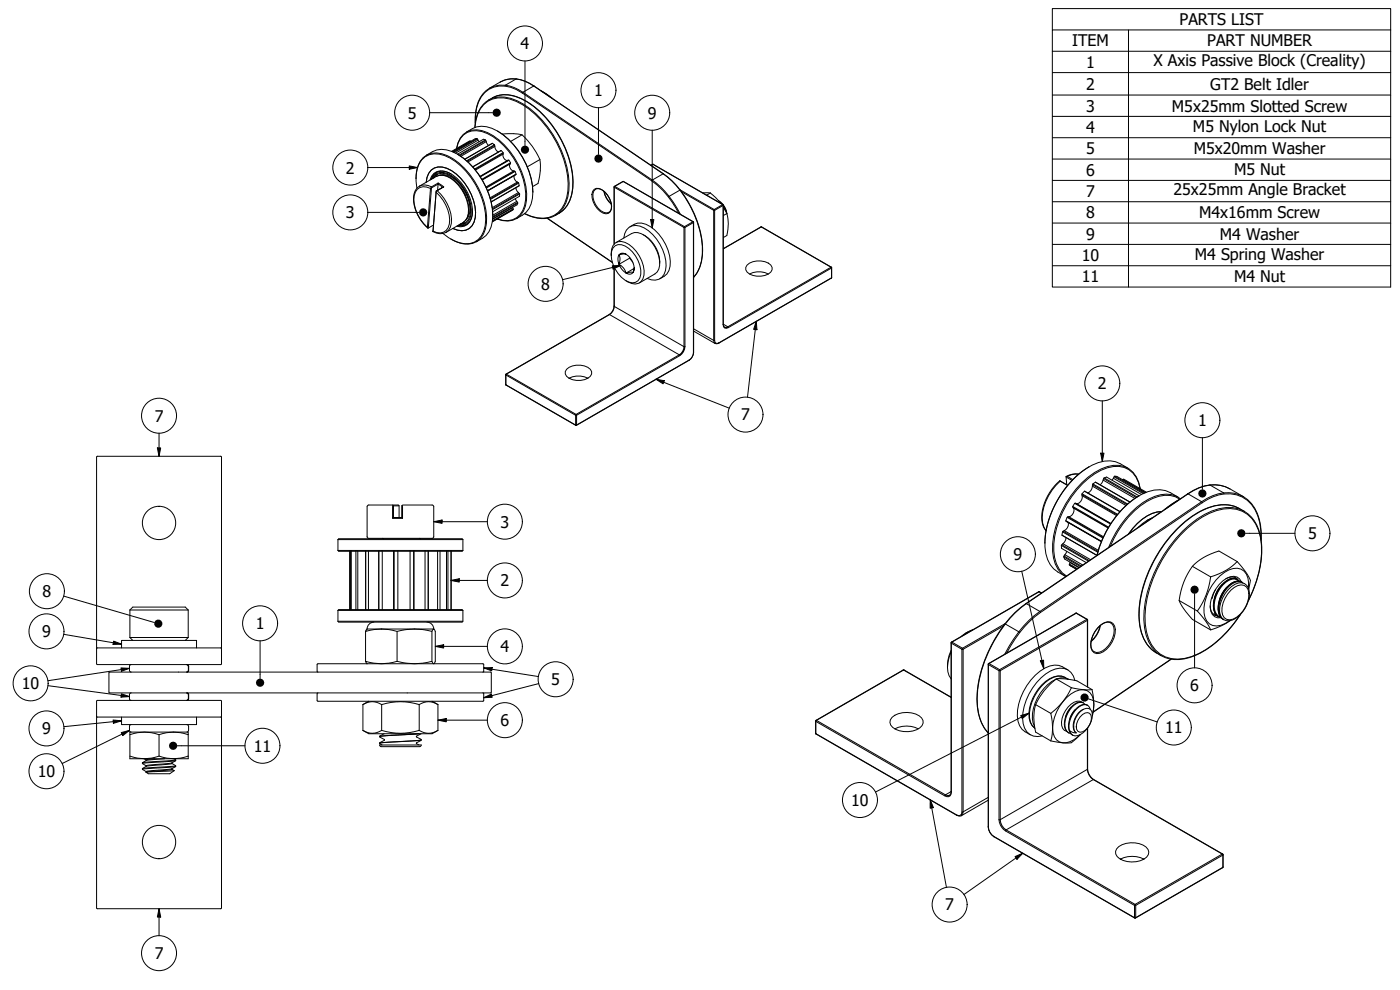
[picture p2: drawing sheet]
<svg xmlns="http://www.w3.org/2000/svg" width="420mm" height="297mm" viewBox="0 0 420 297" stroke-linecap="round" stroke-linejoin="round" font-family="sans-serif">
<!-- layer: Visible (ISO) -->
<g fill="none" stroke="#000" stroke-width=".3">
<path d="M140 39.6a7.6 7.6 0 0 1 9.3-.3 23.4 23.4 0 0 1 10.6 18.4 7.6 7.6 0 0 1-4.9 7.9M142.5 38.2a9.4 9.4 0 0 1 14-8.6 30.3 30.3 0 0 1 15.4 26.7 9.4 9.4 0 0 1-14.5 7.8M142.6 36.9a11.3 11.3 0 0 1 7.5-12.3 9.5 9.5 0 0 1 10.2 1.2l38.8 26.3a30.4 30.4 0 0 1 11.7 24.7 10.9 10.9 0 0 1-2.6 6.4M149.3 39.3a23.1 23.1 0 0 1 10.6 18.4M162.3 27.1l3.6 2.5M124.8 53.6a7.7 7.7 0 0 1 3.4-7.1 7.7 7.7 0 0 1 7.8 1.2 23.1 23.1 0 0 1 10 19.3 6 6 0 0 1-7.2 6.1l-1.6-.5-1.9-.9M125.1 56.5a10.8 10.8 0 0 1 1.5-8.5 5.7 5.7 0 0 1 6.8-1.3 21.9 21.9 0 0 1 11.9 15.1 10.3 10.3 0 0 1-1.8 10.1 6.2 6.2 0 0 1-7.2 .4l-3.3-2.2M127.9 54.7a4.3 4.3 0 0 1 6.2-4.2 15.7 15.7 0 0 1 8.5 14.8 4.3 4.3 0 0 1-6.7 3.2M127.9 46.6a7.6 7.6 0 0 1 9.4-.3 23.5 23.5 0 0 1 10.6 18.3 7.6 7.6 0 0 1-5 8M129 54a3.6 3.6 0 0 1 5.6-2.2 13.9 13.9 0 0 1 7.2 12.4 3.6 3.6 0 0 1-4.8 3.7M129.4 56.3l-.2 .2-.9 11.7 .1 .3 1.7-1M129.5 56.4l-1 12"/>
<path d="M130 53.5a3.4 3.4 0 0 1 5-.9 12.5 12.5 0 0 1 6 12.1 3.1 3.1 0 0 1-3 2.6M130.9 57.3l2.3-1.2-2.3 1.3-.9 12zM131 51.8a3.7 3.7 0 0 0-1.6 2 3.4 3.4 0 0 1 4.7-2.2l1.3 .6M131.1 52.4l-1 1M131.2 52.3l-1 1M131.5 55.2h.1M131.5 55.2l1.4 1M131.5 55.2l-.2 1.9M131.5 54.9l1.7 1.2M131.5 54.9v.3l-2.1 1.1M131.5 54.9l-2.1 1.4M132.1 52.5a7 7 0 0 1 6.9 4 9.3 9.3 0 0 1 1.5 8.6l-.6 .8"/>
<path d="M137 44.5a5.7 5.7 0 0 1 7.6-5 20.4 20.4 0 0 1 11.7 12.1 14.8 14.8 0 0 1 .6 11.6 5.7 5.7 0 0 1-7.6 2.5 5.8 5.8 0 0 0 8.4-3.9 20.6 20.6 0 0 0-4.8-16.5 14.8 14.8 0 0 0-9.9-6.4 5.8 5.8 0 0 0-6 5.7M138.4 56.3l1.3 2.3M141.2 42.4l-.2-.1-5.5 3.1M141.2 42.4h.1M143.2 41.6l-7.1 4M143.8 42.5l-.6-.9h-.6l-6.8 3.9M145.7 42l-7.9 4.5M146.6 43.6l-.5-.7a1.11 1.11 0 0 0-1-1.1l-7.8 4.5a23.1 23.1 0 0 1 10.6 18.3M147.8 43l-8.3 4.8 8.3-4.8 .6 .4-8.4 4.8M148.4 43.4l.1 .2a1.97 1.97 0 0 0 1.1 2M150.4 45.2l-8.5 4.9M150.8 40.2l3.3-.1a4.4 4.4 0 0 1 4.3 2.1 22.6 22.6 0 0 1 3.6 5.7l.2 3.3-.7 3.9-1.7 .9"/>
<path d="M150.8 40.2h-.1M151 45.8l-8.6 4.9M152.4 48.1a1.7 1.7 0 0 1-1.4-2.3l-.7-.6-8.4 4.9M152.4 48.1h.4l.4 .7a1.66 1.66 0 0 0 1.4 2.6M152.4 48.1l-8.3 4.8M152.8 48.1l-8.6 5M153.2 48.8l-8.6 5M154.4 52.7a2.03 2.03 0 0 0 1.3 2.2l.1 .9M154.6 51.4l.2 1-8.4 4.9M154.6 51.4l-8.6 5M154.7 59.6l.1 .4a.97 .97 0 0 1 .4 1.5l-7.3 4.2M154.8 56.3a2.65 2.65 0 0 0 1.2 1.9l-.1 .7-8 4.6"/>
<path d="M154.9 52.3l-8.6 4.9M155.7 54.9l-8.5 4.9M155.8 55.7l-8.4 4.9M156 58.2l-8.2 4.7M156.7 40.5l-3.4 1.9M162 47.9l-3.7 2.1M178.7 56.8a3.5 3.5 0 0 1 4 2.3 3.5 3.5 0 0 1 0 4.6M181.3 57.5a6.7 6.7 0 0 0 2.1 3.6M195.3 49.6l.7-.3 21 12.2 .1 35.8 .3 .9M210.9 57.9h2.3M213.2 57.9l2.9 2.8M213.2 57.9l-1.1 .7"/>
<path d="M128.4 68.4a11.6 11.6 0 0 1-4.1-10.3 3.6 3.6 0 0 1 1.6-2.2l5.1-3a5.5 5.5 0 0 1 6.3 2.1 10.6 10.6 0 0 1 3 10.3l-.6 .8-.7 .7-5.1 2.9a4 4 0 0 1-3.9-.2M129.9 69.5h.1M130 69.4l-.1 .1M139.5 66.9l-1.4 .4M139.6 66.9l-1.4 .3M141.8 63.3a4 4 0 0 1-3.2 4.5l-1.2-.1a3.8 3.8 0 0 0 2.6-.4M153.8 62.2l.3 .7-.5 .3-5.9 3.4M154.1 62.9l-6.3 3.6M155.4 60.9l-7.5 4.4M164.2 65.5l19.6 13.3M183.4 76.5a3.1 3.1 0 0 1 .9-3.2 3.1 3.1 0 0 1 3.3-.6 10.4 10.4 0 0 1 5.7 9.8 2.92 2.92 0 0 1-1.8 2.6 2.92 2.92 0 0 1-3.1-.6l-.5-.2M184.3 73.2v-17.1l2.6-1.7 21.2 12.2 .1 39.1a3 3 0 0 1-1.4 2.4l-33.9 19.5-21.1-12.1 .1-3.2 30.9-17.9a3.2 3.2 0 0 0 1.5-2.6v-11.7"/>
<path d="M184.6 73.7a3.6 3.6 0 0 1 4.1 .8 9 9 0 0 1 3.3 8.9 2.4 2.4 0 0 1-3.3 1.2 9.2 9.2 0 0 1-5.1-9.3l.4-.9zM184.9 72.8l4.6-2.7a3.8 3.8 0 0 1 4.1 .7 10.1 10.1 0 0 1 4.1 9.9l-.5 .9-.7 .6-4.6 2.7M185.8 76.5a1.5 1.5 0 0 1 2.1-.2l-.7-.1-1.4 .3a3.2 3.2 0 0 1 0 2.8 4 4 0 0 1 2.1 2.6l1.4-.2 .7 .1a1.73 1.73 0 0 1-2.7-.3 4.6 4.6 0 0 1-1.5-5zM187.2 71.4a3.7 3.7 0 0 1 2.1-3.5 3.7 3.7 0 0 1 4 .5 13.5 13.5 0 0 1 6.4 12.7 3.6 3.6 0 0 1-5.5 2.4M187.9 76.3a4.7 4.7 0 0 1 2.1 5.5l.3-1.5M188.9 77.2v.3l1 1.1M188.9 77.5l-3.1 1.8M189 68.1a4.7 4.7 0 0 1 6.1-.1 13.7 13.7 0 0 1 6 11.9 4.4 4.4 0 0 1-3.1 3.7M193 70.4a9.7 9.7 0 0 1 5 8.6M215.6 60.2a5.1 5.1 0 0 1 2.5 3.7M216.1 60.7l.4 .4M216.1 60.7l.2 .3"/>
<path d="M217.1 74.6l11.5-6.5 20.9 12.1 .1 3.2-33.9 19.6-1.1 .1-6.4-3.8M217.1 61.7l.9 1.9M217.1 62l.6 1.2M217.1 61.8l1.1 2.4M217.1 62.1l1 2M218.1 64.1a12.5 12.5 0 0 1 0 6.6l-1 .6M218.1 64.1l-1 .6M224.2 79.5a5.6 5.6 0 0 1 7.1 0 1.66 1.66 0 0 1-.7 2.7 5.8 5.8 0 0 1-6.4-.6l-.4-.7v-.7zM190.3 80.5l-2.4 1.4M224.9 82.2a6.2 6.2 0 0 1 5.7 0M170.8 113.5a5.8 5.8 0 0 0 6.4-.6 1.66 1.66 0 0 0-.8-2.7 5.8 5.8 0 0 0-6.4 .6 1.66 1.66 0 0 0 .8 2.7 6.2 6.2 0 0 1 5.6 0M29.1 137h37.3v62.3h-37.3z"/>
<path d="M110.2 151.8l.5-.3h7.2l-.1 4h3l-.1-3.8 .2-.2 9 .1 .3 .4-.1 9.3-.4 .2h-19.3l-.2-.5zM117.9 151.5h1.6l.3 .3v3.5M118 151.7l.1 3.6-.3 .2M118.1 151.8h1.7M120.6 155.3h-2.5M120.7 151.7l-.1 3.6 .2 .2M318 144.3l2.4 1.3M318.9 159.6l10.5 6.1M319.8 156.2l10.8 6.2M320 143.1l.1 2.3M320.3 155.2l-.4 1.2 10.6 6.1M320.4 145.6l-2.4-1.3a14.7 14.7 0 0 0-5.2 12.7l1.1 2.2"/>
<path d="M320.5 156.7a2.42 2.42 0 0 1-1.6 2.9l-.1 1 10.4 6M321.9 152l10.8 6.2M322 143.9l-1.7-1-.3 .1 1.7 1.1M322.5 151l10.8 6.2M323.7 142.3a5.7 5.7 0 0 0-3.7 .7M324.7 148.2l10.7 6.1M325.4 147.4l10.7 6.1M325.6 147.4l-.9 .8a2.16 2.16 0 0 1-1.7 2.9M326.8 140.1a28.8 28.8 0 0 0-13.2 22.9M328 145.2l-.1 .2a2.48 2.48 0 0 1-1.5 2.5M328.8 144.7h.1M328.8 144.7l10.3 5.9"/>
<path d="M330.2 145.5l.7-.9a1.38 1.38 0 0 1 1.2-1.5l9.7 5.7M331.3 143.4l10 5.7M333.4 157.1l-10.4-6.1h-.5l-.6 1a2.1 2.1 0 0 1-1.6 3.2l10.7 6.2M333.8 144.1l.7-1.2 .7 .1 8.5 4.8M334.5 142.9l8.9 5.1M336.9 144l.3-.3 6.8 4M338.5 140.5a9.2 9.2 0 0 0-10.7-.9 28.7 28.7 0 0 0-14.2 24.5 9.2 9.2 0 0 0 6.2 8.8M339.1 150.6l-10.3-5.9-.8 .5 10.4 6M341.9 148.7a29 29 0 0 0-12.7 18M342.2 146.6a7.2 7.2 0 0 0-9.9-6.2 25.6 25.6 0 0 0-14.4 15.6 19 19 0 0 0-.9 13.1l.8 1.6 1 1.2 1.3 .9M342.2 146.6a7.3 7.3 0 0 0-9.9-6.6 25.1 25.1 0 0 0-13.7 13.4 23 23 0 0 0-2.4 14 8 8 0 0 0 3.6 5.6M345.6 155.5l-1.4 .6"/>
<path d="M345.8 155.4l-1.5 .7-2.8 2.2M348.6 153.5a12.2 12.2 0 0 0-8.6 5l-1.3 1.7M353.5 149.1a9.3 9.3 0 0 0-10.9-.8 28.9 28.9 0 0 0-13.4 18.3M354 149.8l-4.6 3.1M354.1 149.8a9 9 0 0 0-10 .7 28.1 28.1 0 0 0-10.9 13.4M354.3 149.6a8.6 8.6 0 0 0-9.5 .1 28.4 28.4 0 0 0-12.1 14.6M101.4 161.9l.3-.2h37l.2 .2M101.4 161.9h37.5M101.4 165.2l.3 .2h37l.2-.2M101.4 165.2h37.5M101.4 161.9v3.3M104.9 165.4v17.5"/>
<path d="M105.2 165.4v17.5M105.4 165.4v17.5M106.8 165.4v17.5M107.4 165.4v17.5M109.7 165.4v17.5M110.6 165.4v17.5M113.6 165.4v17.5M114.7 165.4v17.5M114.8 161.5l.2 .2M118.1 165.4v17.5M118.3 165.4v17.5M119.4 165.4v17.5"/>
<path d="M123.1 165.4v17.5M124.1 165.4v17.5M124.2 165.4v17.5M125.9 161.5l.2 .2M127.6 165.4v17.5M128.5 165.4v17.5M131.3 165.4v17.5M132.1 165.4v17.5M134 165.4v17.5M134.4 165.4v17.5M135.3 165.4v17.5M135.4 165.4v17.5"/>
<path d="M138.9 161.9v3.3M312.6 177.9l-.9-.4-26.2 15.2-.1 44.9-.4 1M318.5 163.7l8.2 4.7M318.7 160.6l10.5 6M319.2 167.1l5.1 2.9M319.9 161.3a3.3 3.3 0 0 1-1.4 2.4l.1 .8 7.4 4.3M320.1 165.4l-.2 .6a1.23 1.23 0 0 0-.4 1.7l4.4 2.6M320.9 169.5l2.2 1.3M321.2 168.7l-.3 .8 2.2 1.3M357.8 169.9a22.1 22.1 0 0 0-3.9 10.3 19.8 19.8 0 0 0 3.9 5.6l5.5 3.2M357.8 169.9l5.5 3.2M364.8 176.9l-1 2.6"/>
<path d="M367.9 173.7a2.75 2.75 0 0 1 3.9 .6l-.5-.4M368.6 176.9a4.6 4.6 0 0 1 4.9-1.8 4.4 4.4 0 0 1 1.1 5.2 8.2 8.2 0 0 1-5.7 6 2.59 2.59 0 0 1-2.9-2.9 9.4 9.4 0 0 1 2.6-6.5zM370.8 173.3l.5 .5M371.1 173.7a4.2 4.2 0 0 0-4.6 1.9 8.5 8.5 0 0 0-2 8.1l1 1.2M371.2 173.8a3.3 3.3 0 0 0-3.8 1 8.9 8.9 0 0 0-2.8 9.1l1.1 1.1M371.3 168.5a17.5 17.5 0 0 1-8 4.6 22.1 22.1 0 0 1-3.9 10.2 19.8 19.8 0 0 1 3.9 5.7 20.5 20.5 0 0 0 5.9-2.8M371.3 168.5a19.3 19.3 0 0 1 4 5.7l-.5 2.6M371.3 168.5l-5.5-3.2a17.5 17.5 0 0 0-8 4.6M371.3 173.9a3.8 3.8 0 0 0-4.6 1.7 8.4 8.4 0 0 0-2 8.4l.5 .7 1.2 .6a2.68 2.68 0 0 1-3.2-3 10.1 10.1 0 0 1 6.1-9.3 2.55 2.55 0 0 1 3.2 1.5 4.2 4.2 0 0 0-4.5 1.9 8.5 8.5 0 0 0-2.1 8.1l1 1.2M372.6 174.6a3.3 3.3 0 0 0-3.7 1 8.9 8.9 0 0 0-2.9 9.1l1.1 1.1M373 174.9a2.97 2.97 0 0 0-4 .7 8.9 8.9 0 0 0-2.9 9.2l1.1 1.1M374.7 176.5a5.3 5.3 0 0 0-2.3-5.7 5.3 5.3 0 0 0-4.9 .9 14.6 14.6 0 0 0-6.2 12.2 3.9 3.9 0 0 0 2.2 3.6 3.9 3.9 0 0 0 4.2-.4l1.3-.8"/>
<path d="M378.5 162.1a15 15 0 0 0-4-12.2 19.7 19.7 0 0 0-9.8-4.4 13.3 13.3 0 0 0-8.3 2.7l-48.5 32.9a38.7 38.7 0 0 0-14.7 28.8 14.6 14.6 0 0 0 3.4 10M29 194.7l.2-.3h37l.3 .3M36.5 194.4v-2.2h22.5v2.2M39 191.3h17.5M39 183l.9-.8h15.7l.9 .8M39 183h17.5M39 191.3l.9 .9M39 183v8.3M39.4 199.4l-.5 .5v1.5l.5 .3M56 199.4l.5 .5v1.3l-.5 .5M56.1 199.4l.5 .5zM56.5 183v8.3"/>
<path d="M56.5 191.3l-.9 .9M56.6 199.9v1.3M101.4 183.2v3.2M101.4 183.2l.3-.3h37l.2 .3M101.4 183.2h37.5M101.4 186.4h37.5M109.7 189.4v9M110.1 199.1l.1 .1M110.2 188.7l-.5 .7 2.5-.5 2.2-.2M110.2 188.7h4.2M112.2 186.6a2.08 2.08 0 0 0-2 2.1M114.4 188.7l2.3 .2 2.5 .5a19.4 19.4 0 0 1 10.4 0l.5-.7"/>
<path d="M114.4 188.7h15.7M119.2 189.4v9M128.1 186.6a2.08 2.08 0 0 1 2.1 2.1M129.6 189.4v9M130.1 188.7l.5 .7v9l-.5 .8-.5-.8a19.2 19.2 0 0 1-10.4 0 15.8 15.8 0 0 1-9.5 0l.4 .7M130.1 188.7h.1M130.2 188.7h.1M130.2 199.1v.1M138.9 183.2v3.2l-.2 .3h-37l-.3-.3M285.4 195.1a10.7 10.7 0 0 0-1 5.2M285.4 195.6a7.9 7.9 0 0 0 0 8.1M290.5 189.6l-2 1.4"/>
<path d="M292.1 188.9l-1 .4-2.1 1.4M326.4 186v20.1M326.4 186l-3.5-2-26.3 15.2v48.9a3.8 3.8 0 0 0 1.7 3l42.4 24.4 26.3-15.2-.1-4.1-38.7-22.3a4.1 4.1 0 0 1-1.8-3.2v-12.3M330.1 187.7a8.4 8.4 0 0 1-2.6 4.7M333.3 186.9a3.3 3.3 0 0 0-3.7 1.4 6.8 6.8 0 0 0-2 6.4l.7 .9M351.5 197.8l-23.4 15.9M353.9 180.2l5.5 3.1M363.2 181.8a2.84 2.84 0 0 0 2.2 3.1M364.4 184.5l.9 .2M365.7 185h.1M374.6 180.3a30.8 30.8 0 0 0 3.6-19.7 11.6 11.6 0 0 0-17.1-7.7 37.7 37.7 0 0 0-18 22.9 23.2 23.2 0 0 0 0 15.6 11.4 11.4 0 0 0 15.5 5.3 32 32 0 0 0 13.7-12.4M29 214.9l.2 .3h37l.3-.3"/>
<path d="M29.1 210.2h37.3v62.4h-37.3zM32.8 201.7h114.4l.2 .2v5.8l-.2 .2h-114.3l-.2-.2zM36.5 215.2v2.2h22.5v-2.2M39 219.7h17.5v8h-17.5zM39.4 217.4l-.5 .5v1.5l.5 .3M39.4 207.9l-.5 .5v1.5l.5 .2M56 207.9l.5 .5v1.3l-.5 .4M56.1 201.7l.5-.5zM56.1 217.4l.5 .5v1.3l-.5 .5M56.1 210.1l.5-.5zM56.1 207.9l.5 .5zM56.6 208.4v1.3"/>
<path d="M95.4 201.7l-.2-.3v-2l.2-.2 49.5-.1 .3 .3v2l-.3 .3M95.4 207.9l-.2 .2v2.1l.2 .2h49.5l.3-.2v-2.1l-.3-.2M108.9 219.2a5 5 0 0 0 5.6 0 18.8 18.8 0 0 0 11.3 0 5 5 0 0 0 5.6 0M108.9 211.4a5 5 0 0 1 5.6 0 18.7 18.7 0 0 1 11.3 0 5 5 0 0 1 5.6 0M108.9 211.4v7.8M108.9 219.1l1.8 1.1 19-.1 1.7-1M110.7 210.4l-1.8 1M114.5 211.4v7.8M125.8 211.4v7.8M129.7 210.4l1.7 1M131.4 211.4v7.8M244.8 216.3l.1 3.9 42.2 24.4 .8 .3 .6-.2 8.1-4.6"/>
<path d="M267.7 215.2a7.1 7.1 0 0 1 8.9 .2 1.95 1.95 0 0 1-.5 3 6.9 6.9 0 0 1-8.8-.9l-.2-.8 .1-.7zM268.5 218.7a7.8 7.8 0 0 1 7.1 0M285.4 209.2l-14.2-8.2-26.4 15.3M310.8 211.4a15.5 15.5 0 0 0 0 8.3l4.6 2.6M310.8 211.4l4.6 2.6M315.4 214a15.6 15.6 0 0 1 0 8.3M317 203.7a19.6 19.6 0 0 0-6.2 7.7M317 203.7h2.5l3.7 .6 4.5 2.6M317 203.7l4.5 2.6M320.5 201a6.2 6.2 0 0 0-8.3 .3 17.6 17.6 0 0 0-6.9 13.5 5.7 5.7 0 0 0 3.9 5.7M320.6 203.8a5.1 5.1 0 0 0-6.8 .6 13.2 13.2 0 0 0-4.9 11.1l.9 2.2 .8 .8M321.5 212.1a6.5 6.5 0 0 0-1.8 3.1"/>
<path d="M321.5 206.3a19.6 19.6 0 0 1-6.1 7.7M321.5 206.3l3.7 .6h2.5M322.6 204.1a4.3 4.3 0 0 0-5.9-3.4 16.5 16.5 0 0 0-9.7 13.1 6.8 6.8 0 0 0 2.1 6.6l1.1 .5 1.2 .1 1.4-.2M322.7 212.9a6.5 6.5 0 0 0-1.7 3M324 213.7a2.69 2.69 0 0 1 3.1-.9 3.1 3.1 0 0 1 .4 3.7 6.2 6.2 0 0 1-4.9 4.3l-.7-.2-.6-.6-.3-.8 1.2 .6 .8 .1a3.8 3.8 0 0 1-.1-4.5zM324.8 210.7a2.72 2.72 0 0 0-3.4 .6 7 7 0 0 0-2.5 7.2l.5 .6 .7 .3M324.9 214.4l.8-.5 .7-.1a1.78 1.78 0 0 1 1 2.6 4.3 4.3 0 0 1-3.3 3.3 1.79 1.79 0 0 1-1-2.6l1-2zM325.1 210.9a2.52 2.52 0 0 0-3.1 .7 7.2 7.2 0 0 0-2.2 7.3l1 1M325.2 212.8a5.4 5.4 0 0 0-2.8 6.5l.6 .6M325.6 211.3a2.03 2.03 0 0 0-3.1 .2 7.3 7.3 0 0 0-2.7 7.2l.9 1.2 .7 .2M326.4 211.6a2.52 2.52 0 0 0-3.2 .8 7.2 7.2 0 0 0-2.2 7.2l.8 .9M327.2 212.8a1.72 1.72 0 0 0-2.7-1.1 7.4 7.4 0 0 0-3.5 7.5"/>
<path d="M327.7 206.9a15.6 15.6 0 0 1 .1 7.9M327.8 214.3a7.1 7.1 0 0 0-.7-6.5 3.7 3.7 0 0 0-4.4-.4 13.1 13.1 0 0 0-6.7 12.5 3.4 3.4 0 0 0 5 2.7l1.1-.5 2.1-1.7M39 226.9a12.6 12.6 0 0 0 8.7 0M39 220.4a12.7 12.7 0 0 1 8.7 0M42.7 228.9v.2M42.8 230.9l1.1 .6M43.2 227.7l.7 .3M43.9 231.7h.1M43.9 228v.2M43.9 229.7v.2M43.9 229.9l-1.1 .7M43.9 228.2l-1.1 .6"/>
<path d="M46.4 227.7l-2.5 .3M47.7 226.9a12.6 12.6 0 0 0 8.8 0M47.7 220.4a12.7 12.7 0 0 1 8.8 0M47.7 220.4v6.5M49.4 227.7l-5.5 .5M51.6 230.6l-.1 .3-.5 .1-7.1 .7M51.6 229.1l-7.7 .8M51.6 229.1l1.1 .7-9.1 .7-.8 .1-.1 .2M51.6 228.9v.2M51.6 230.8l.7 .4M52.2 227.7l.5 .3-10 .9M52.3 231.2l-8.4 .5"/>
<path d="M52.3 231.2l-1.3 1h-6.5l-.6-.5M52.7 230a8.8 8.8 0 0 1-5.2 1.1l-3.4 .3-.2 .3M52.7 228.2a8.8 8.8 0 0 1-5.2 1.1l-3.6 .4M52.7 229.7v.3l-.4 .1-9.5 .8M52.7 228l-.1 .3-.8 .1-9 .7 1.1 .7M113.9 223.5h12.5l-.5 .5h-11.5zM113.9 223l.8 .5M113.9 223h.1M113.9 223l12.5-1zM115.3 220.2l-1.4 .8 1.5 1-1.5 1M125.5 220.2l-11.6 .8M125.8 220.2l-11.9 .8"/>
<path d="M126.4 220.2l-1.5 .8 1.5 1M126.4 222l-1.5 1 .9 .5M321.8 220.5l.1 .1M324.3 220.4l-1.3 1.2a3.9 3.9 0 0 1-4 1.3l-3.6-.6M336.2 257.8a7.8 7.8 0 0 1 7.1 0 7.3 7.3 0 0 1-8-.8 1.95 1.95 0 0 1 .5-3 6.9 6.9 0 0 1 8.7 .9 2.14 2.14 0 0 1-1.2 2.9"/>
<circle cx="47.7" cy="156.9" r="5"/>
<circle cx="47.7" cy="252.6" r="5"/>
</g>
<!-- layer: Visible Narrow (ISO) -->
<g fill="none" stroke="#000" stroke-width=".3">
<path d="M142.6 38.2a8.8 8.8 0 0 1 5.2-8.5 12.3 12.3 0 0 1 11 3 31.5 31.5 0 0 1 11.7 22.4 9.9 9.9 0 0 1-4.3 9.6 9.3 9.3 0 0 1-8.7-.6M146.7 30a10.3 10.3 0 0 1 10.4 1.3 31.5 31.5 0 0 1 13.7 23.6 10.3 10.3 0 0 1-4.1 9.7M147.8 29.3a10.3 10.3 0 0 1 10.5 1.3 31.5 31.5 0 0 1 13.6 23.7 10.3 10.3 0 0 1-4.1 9.7M150.1 24.6a9.4 9.4 0 0 1 10.1 1.2l-3.3 1.9M151.6 25.8v-.1a8.3 8.3 0 0 1 5.3 2M155 23.7l-3.3 1.9-1.8-.1-1.6 .4-1.4 .6M156.8 27.9a8.9 8.9 0 0 0-11.3-.1 11.2 11.2 0 0 0-2.8 8.8M156.8 27.9l38.8 26.4M156.9 27.7l-.1 .2M156.9 27.7l38.9 26.3M160.3 25.8l38.8 26.3M162.8 27.5l2.4 1.6"/>
<path d="M125.9 55.9a3.8 3.8 0 0 1 3.6 .2M129.2 56.5a3.1 3.1 0 0 0-4.9 2.2 11.2 11.2 0 0 0 4 9.5M129.6 53.7a3.3 3.3 0 0 1 4.8-1.6 13 13 0 0 1 7 12.1 3.4 3.4 0 0 1-3.8 3.4M130.9 57.7a11.5 11.5 0 0 1 4 9.5 3.1 3.1 0 0 1-4.9 2.2M131 52.9a4.7 4.7 0 0 1 5.4 1.5 11.2 11.2 0 0 1 3.8 10.8l-.5 .9-.7 .7M131.1 52.4l-.2 .1M131.2 57.2a11.2 11.2 0 0 1 4 11l-.6 .9-.7 .6M141.2 42.4l-5.5 3.1M143.3 41.7l-7 4M143.5 42.1l-6.8 3.9M145.8 42.2l-7.8 4.5M145.9 42.5l-7.6 4.4"/>
<path d="M148.5 43.6l-8.3 4.8M148.5 43.9l-8 4.7M151 46.3l-8.3 4.7M151 46l-8.4 4.9M152.6 48l-8.5 5M153.1 49.2l-8.4 4.8M153.2 49l-8.5 4.9M154.2 51.3l-8.4 4.8M154.4 51.3l-8.5 5M154.8 52.4l-8.4 4.9M155.3 54.6l-8.2 4.8M155.5 54.8l-8.3 4.8"/>
<path d="M155.6 57.8l-7.9 4.5M155.8 58l-8 4.7M178.3 56.8a2.5 2.5 0 0 1 3.2 .8 5.4 5.4 0 0 1 1.7 5.9 2.05 2.05 0 0 1-3.1-.1 5.9 5.9 0 0 1-2.3-6zM178.7 56.8a2.87 2.87 0 0 0-.5 3.5 5.2 5.2 0 0 0 3.8 3.6l.7-.2M181.2 57.4a6.5 6.5 0 0 0 2.3 3.9M184.3 56.1l.1 .1M184.4 56.2v17M184.4 56.2l20.9 12.1M184.4 55.9h.1M184.5 55.9l-.1 .3M184.5 55.9l20.9 12.1 2.6-1.5M184.5 55.9l2.5-1.4 21 12"/>
<path d="M186.9 54.4h.2M195.4 49.6l.5-.3 21 12.1M195.6 54.3a27.4 27.4 0 0 1 8.1 9.7M195.8 54l-.2 .3M195.8 54a22.2 22.2 0 0 1 5 4.9l3.3-1.9M195.8 54l3.2-1.8a30.7 30.7 0 0 1 11.8 24.1 10.9 10.9 0 0 1-2.6 6.9M195.8 49.3h.2M200.6 59.1l.2-.2 1.2 1.7 2.2 3.7M204.1 57l10.2 5.9 2.6-1.5M204.5 57.5l9.7 5.6v39M139.5 66.9l-.2 .1M153.8 62.3l-6 3.5"/>
<path d="M154 62.7l-6.2 3.5M155.1 60.4l-7.2 4.2M155.3 60.7l-7.4 4.3M164.3 65.5l19.5 13.2M205.3 68.3v35.7M205.4 68l.2 .3h-.3zM208 66.5l.1 .3M208.1 66.5h-.1M208.1 66.8l-2.5 1.5v35.7M208.1 66.8v39M208.2 66.7l-.1 .1M214.3 62.9l.2 .2h-.3z"/>
<path d="M214.5 63.1v39M216.9 61.4l.1 .2M217 61.4h-.1M217 61.6l.1 35.7M217 61.6l-2.5 1.5M217.1 74.7l11.4-6.6 20.9 12.1M217.1 61.6h-.1M228.4 68.1h.2M182.8 94.4h.1M182.9 94.4a3.2 3.2 0 0 0 1.5-2.5l20.9 12.1M182.9 94.4l-30.9 17.9M182.9 94.4l21 12.1-31 17.8-20.9-12"/>
<path d="M184.4 80.2l-.1 11.6M208.2 98.7l6 3.4M217 97.4l.5 1 1.1-.1-.2-.2-1 .1M249.4 80.2l.1 .2M249.4 80.2l-31 17.9-1.3-.8M249.5 80.2h-.1M249.5 80.4v3l-33.8 19.5M249.5 80.4l-30.9 17.9M249.6 83.3l-.1 .2M249.6 80.3l-.1 .1M151.8 115.4l.1 .1M151.8 112.5l21 12.1v2.9l-21-12z"/>
<path d="M151.9 112.3h.1M152 112.3l-.2 .1M204 106.7l-31 17.9v2.9M205.3 104h.3M205.3 104a3.1 3.1 0 0 1-1.4 2.5l.1 .2a3.4 3.4 0 0 0 1.6-2.7M206.8 108.1l-33.8 19.4M208.1 105.8a2.79 2.79 0 0 1-1.3 2.2M208.2 105.7l-.1 .1M214.2 102.1h.3M214.2 102.1l.4 1M214.5 102.1l.3 .9 .9-.1M215.7 102.9v.1"/>
<path d="M172.9 124.3l.1 .3h-.2zM173 127.5l-.2 .1M173 127.5v.1M318.2 144.4a15 15 0 0 0-5.3 12.5l.4 1.3 .6 1M319.1 159.4l10.4 6M319.4 159.2l10.2 5.9M319.9 156.4l10.6 6.1M320.4 155.1l10.7 6.1M320.8 155l10.4 6M322 152.2l10.6 6.1M322.1 152.4l10.4 6M322.7 151l10.6 6.1"/>
<path d="M323.7 142.3l-2.2 .2-1.2 .4M324.7 148.4l10.6 6.1M324.8 148.7l10.3 6M327.8 145.9l10.1 5.8M327.9 145.4l10.3 6M331.1 144l9.5 5.5M331.2 143.6l9.8 5.7M334.1 143.5l8.5 4.9M334.4 143.1l8.7 5M337 143.9l6.8 3.9M353.3 150.3l-3 2M356.4 148.2l-48.5 32.9"/>
<path d="M360.6 150.5l.2 .3M360.6 150.5l-48.5 33M360.8 150.8a11.2 11.2 0 0 1 13.5-.7 14 14 0 0 1 4.2 11.6M360.8 150.8l-48.5 33M363.1 145.5l4.1 2.4 .1 .3M369.1 146.7a11.7 11.7 0 0 0-12.5 1.5l4 2.3M372 152.6a12.2 12.2 0 0 0-11.9 .9 38.7 38.7 0 0 0-18.2 31.6 12.2 12.2 0 0 0 5.1 10.8M373.2 149a11.7 11.7 0 0 0-12.6 1.5M373.4 153.4a12.2 12.2 0 0 0-11.9 .9 38.7 38.7 0 0 0-18.2 31.6 12.2 12.2 0 0 0 5.1 10.8M311.7 177.5h.3M312.5 178l-.7-.4-26.1 15.1M318.7 163.4l8.2 4.8"/>
<path d="M319 163.1l8.3 4.8M319.3 166.8l5.2 3M319.6 166.5l5.3 3M321 169.2l2.3 1.4M321.2 168.8l2.6 1.5M366.8 175.4a7.8 7.8 0 0 0-2.3 4M368.2 176.2a8.4 8.4 0 0 0-2.3 4M369.4 177.1a4 4 0 0 1 4-1.5 3.1 3.1 0 0 1 1.4 3.6 8.1 8.1 0 0 1-5.8 6.8 2.31 2.31 0 0 1-2.3-2.5 8.7 8.7 0 0 1 2.7-6.4zM371.7 174.3a2.27 2.27 0 0 0-2.9-.2 9.1 9.1 0 0 0-4.2 9.3l1 1.5 .8 .3M372.9 174.9a3.2 3.2 0 0 0-4 1 9.1 9.1 0 0 0-2.9 8.3l.4 .7M285.4 192.9l.1 .1M285.5 193v44.7l-1.8 .8-38.7-22.4"/>
<path d="M285.5 193l3.2 1.8M285.6 192.7h.1M285.7 192.7l-.2 .3M288.7 194.8v48.8M288.9 194.5l.1 .3h-.3zM296.6 199.3v.1M296.6 199.4v48.7M296.6 199.4l3.2 1.8v44.7M296.7 199.1h.1M296.8 199.1l-.2 .3M301.1 187.8l-12.1 7v48.8l7.6-4.4M301.6 187.1l-12.7 7.4-3.2-1.8"/>
<path d="M306 189.8l-.2-.2-1.6 2.1-2.7 4.6M312.1 183.5l-4.1-2.4a38.7 38.7 0 0 0-14.6 25.8 16.3 16.3 0 0 0 3.2 13M312.1 183.5l.2 .3M312.1 183.5a27.8 27.8 0 0 0-6.3 6.1l-4.2-2.4M312.3 183.8a32.7 32.7 0 0 0-10.2 12.2M322.9 184h.2M326.2 185.8l.1 .3M326.2 185.8l-3.2-1.8-26.2 15.1M326.2 185.8l-26.2 15.1-3.2-1.8M326.3 185.8h-.1M326.3 186.1l-26.1 15.1M326.3 186.1v20"/>
<path d="M326.4 186l-.1 .1M329.5 188.3a4 4 0 0 1 3.8-1.7 2.8 2.8 0 0 1 1.4 3.4 7.7 7.7 0 0 1-4.6 6 2.2 2.2 0 0 1-2.8-2.7 8.3 8.3 0 0 1 2.2-5zM330.3 187.6a8.2 8.2 0 0 1-2.8 4.9M333.3 186.9a3.1 3.1 0 0 1 1 3.4 7.3 7.3 0 0 1-4.4 5.4l-.8 .1-.8-.2M351.4 197.8l-23.3 15.8M364.3 184.1l.7 .3M374.7 180.1a31.5 31.5 0 0 0 3.6-18.9 9.6 9.6 0 0 0-9.1-8.6 19.6 19.6 0 0 0-12.9 5.9 39.5 39.5 0 0 0-12.7 26.3 13.1 13.1 0 0 0 4.5 11.4 11.3 11.3 0 0 0 11.7-.1 33.2 33.2 0 0 0 12.4-11.6M244.8 216.3v.1M244.8 216.4v3.7l42.3 24.5M244.8 216.4l38.8 22.4M244.9 216.1h.1M245 216.1l-.2 .3"/>
<path d="M271.1 201h.2M285.4 209.3l-14.2-8.3-26.2 15.1M300 200.9l.2 .3h-.4zM300.2 201.2v44.7M316.9 203.8a13 13 0 0 0-6.9 13.1l.5 1M317.1 203.7l1.3-.3h1.1l1 .4M319.6 203.2a4.6 4.6 0 0 0-4.7 .6 13.6 13.6 0 0 0-5.9 11.6l.3 1.3 .5 1 .8 .8M326.3 218.5v12.3M244.8 220l.1 .2M285.5 237.7a1.19 1.19 0 0 1-.6 1.2 1.19 1.19 0 0 1-1.3-.1l.1-.3 .7 .2 .6-.1M326.3 230.8a3.9 3.9 0 0 0 1.8 3.1M326.3 230.8l-26.1 15.1"/>
<path d="M326.4 230.7l-.1 .1M328.1 233.9l-26.2 15.1 38.8 22.4 26.1-15.1M328.1 233.9l38.7 22.4M328.2 233.9h-.1M287.1 244.5l.6 .2 .5-.1 .4-.4 .1-.6h.3l-.1 .7-.4 .4M296.6 248.2a3.5 3.5 0 0 0 1.6 2.7M298.2 250.9l.1 .2M298.2 250.9l42.3 24.4M299.8 245.9h.4M299.8 245.9a4.3 4.3 0 0 0 2 3.4l.1-.3a3.9 3.9 0 0 1-1.7-3.1M301.8 249.3l38.7 22.4v3.6M366.8 256.3l.2 .3"/>
<path d="M366.9 256.2l-.1 .1M367 256.6v3.6l-26.2 15.1M367 256.6l-26.2 15.1M367.1 256.5l-.1 .1M340.5 275.3h.3M340.5 275.3v.1M340.7 271.4l.1 .3h-.3zM340.8 275.3v.1M340.8 271.7v3.6M367.1 260.1l-.2 .2"/>
</g>
<!-- layer: Symbol (ISO) -->
<g fill="none" stroke="#000" stroke-width=".3">
<path d="M157.6 18.3v25.4M315.8 9v-6.4h101.6v6.4M315.8 15.4h101.6M338.7 9v77.1M417.4 9h-101.6v6.4M417.4 9v77.1h-101.6v-70.7M128.9 33.8h18.9M179.6 32.3v14M195.7 39.1v29.3M315.8 21.8h101.6M315.8 28.5h101.6M315.8 34.9h101.6"/>
<path d="M110.4 50.3h14.9M122.8 49.8l2.5 .5-2.5 .5zM315.8 41.3h101.6M315.8 47.7h101.6M315.8 54.1h101.6M110.4 63.7h15.4M183.8 79.7l2.5-.1-2.3 1.1zM186.3 79.6l-17.5 4.3M195.2 65.9h1l-.5 2.5zM315.8 60.5h101.6M315.8 66.9h101.6M315.8 73.3h101.6"/>
<path d="M315.8 79.7h101.6M227 96.4l.2 2.5-1-.1zM227 96.4l-2.7 22.8M196.9 113.8l2.5 .4-.4 1zM196.9 113.8l22 8.7M47.2 134.4h1l-.5 2.5zM47.7 130v6.9M53 124.7a5.3 5.3 0 0 0-7.7-4.6 5.3 5.3 0 0 0-.7 8.9 5.3 5.3 0 0 0 8.3-3.4l.1-.9M330.3 136h1l-.5 2.5zM330.8 120.3v18.2M360.9 131.3v15.5M130.2 156.5l2.5-.5v1z"/>
<path d="M130.2 156.5h16.1M19.1 178.8l27.2 8M135.3 174.2l2.5-.5v1zM135.3 174.2h11M306.6 171.4l6.7 29.2M358.5 178.2v22.2M373.8 160h14.8M19.1 190.3l17.4 3M34.1 192.4l2.4 .9h-2.6zM78.1 192.3v11.3M130.6 193.9l2.5-.5v1zM130.6 193.9h15.7"/>
<path d="M312.2 198.3l1-.2 .1 2.5zM14.4 205.7l24.5 3.3M33.9 216l2.6 .3-2.5 .7zM36.3 200.4l2.6 .1-2.4 .9zM36.4 219.8l2.5-.6-2.1 1.5zM36.4 208.2l2.5 .8-2.6 .2zM36.5 216.3l-17.3 1.7M38.9 200.5l-24.5 3.7M38.9 219.2l-20.3 9.9M131.4 216.1l2.5-.5v1zM131.4 216.1h14.9M145.2 200.4l2.5-.1-.1 1z"/>
<path d="M145.2 209.4l2.3-1.2 .2 1zM145.2 200.4l16.4 2.6M161.7 205.1l-16.5 4.3M306.3 214.7l2.5-.7-2 1.6zM308.8 214l-46.1 23.6M326.7 209.7l20.6 6.9M53.2 223.8h20.3M279.2 239.9l.9 2.4-1 .2zM279.2 239.9l4.8 26.3M304.6 257l2.4-1-1.8 1.8zM307 256l-17.7 12.4M47.7 272.6l.5 2.6h-1z"/>
<path d="M47.7 272.6v8.1"/>
<circle cx="157.6" cy="13" r="5.3"/>
<circle cx="123.7" cy="33.8" r="5.3"/>
<circle cx="179.6" cy="27.1" r="5.3"/>
<circle cx="195.7" cy="33.8" r="5.3"/>
<circle cx="105.1" cy="50.3" r="5.3"/>
<circle cx="105.1" cy="63.7" r="5.3"/>
<circle cx="163.7" cy="85.2" r="5.3"/>
<circle cx="330.8" cy="115" r="5.3"/>
<circle cx="223.7" cy="124.4" r="5.3"/>
<circle cx="360.9" cy="126.1" r="5.3"/>
<circle cx="151.5" cy="156.5" r="5.3"/>
<circle cx="14.1" cy="177.4" r="5.3"/>
<circle cx="151.5" cy="174.2" r="5.3"/>
<circle cx="305.5" cy="166.3" r="5.3"/>
<circle cx="393.9" cy="160" r="5.3"/>
<circle cx="14" cy="189.4" r="5.3"/>
<circle cx="78.1" cy="187" r="5.3"/>
<circle cx="151.5" cy="193.9" r="5.3"/>
<circle cx="9.2" cy="205" r="5.3"/>
<circle cx="14" cy="218.6" r="5.3"/>
<circle cx="151.5" cy="216.1" r="5.3"/>
<circle cx="166.8" cy="203.8" r="5.3"/>
<circle cx="352.3" cy="218.3" r="5.3"/>
<circle cx="358.5" cy="205.6" r="5.3"/>
<circle cx="14" cy="231.4" r="5.3"/>
<circle cx="78.8" cy="223.8" r="5.3"/>
<circle cx="258.1" cy="240" r="5.3"/>
<circle cx="285" cy="271.4" r="5.3"/>
<circle cx="47.7" cy="286" r="5.3"/>
</g>
<g fill="#000">
<path d="M122.8 49.8l2.5 .5-2.5 .5z" fill-rule="evenodd"/>
<path d="M195.2 65.9h1l-.5 2.5z" fill-rule="evenodd"/>
<path d="M183.8 79.7l2.5-.1-2.3 1.1z" fill-rule="evenodd"/>
<path d="M227 96.4l.2 2.5-1-.1z" fill-rule="evenodd"/>
<path d="M196.9 113.8l2.5 .4-.4 1z" fill-rule="evenodd"/>
<path d="M47.2 134.4h1l-.5 2.5z" fill-rule="evenodd"/>
<path d="M330.3 136h1l-.5 2.5z" fill-rule="evenodd"/>
<path d="M130.2 156.5l2.5-.5v1z" fill-rule="evenodd"/>
<path d="M135.3 174.2l2.5-.5v1z" fill-rule="evenodd"/>
<path d="M34.1 192.4l2.4 .9h-2.6z" fill-rule="evenodd"/>
<path d="M130.6 193.9l2.5-.5v1z" fill-rule="evenodd"/>
<path d="M312.2 198.3l1-.2 .1 2.5z" fill-rule="evenodd"/>
<path d="M33.9 216l2.6 .3-2.5 .7z" fill-rule="evenodd"/>
<path d="M36.4 208.2l2.5 .8-2.6 .2z" fill-rule="evenodd"/>
<path d="M36.3 200.4l2.6 .1-2.4 .9z" fill-rule="evenodd"/>
<path d="M131.4 216.1l2.5-.5v1z" fill-rule="evenodd"/>
<path d="M145.2 209.4l2.3-1.2 .2 1z" fill-rule="evenodd"/>
<path d="M145.2 200.4l2.5-.1-.1 1z" fill-rule="evenodd"/>
<path d="M306.3 214.7l2.5-.7-2 1.6z" fill-rule="evenodd"/>
<path d="M36.4 219.8l2.5-.6-2.1 1.5z" fill-rule="evenodd"/>
<path d="M279.2 239.9l.9 2.4-1 .2z" fill-rule="evenodd"/>
<path d="M304.6 257l2.4-1-1.8 1.8z" fill-rule="evenodd"/>
<path d="M47.7 272.6l.5 2.6h-1z" fill-rule="evenodd"/>
<circle cx="149.1" cy="33.8" r="1.25"/>
<circle cx="157.6" cy="44.9" r="1.25"/>
<circle cx="179.6" cy="47.6" r="1.25"/>
<circle cx="127" cy="63.7" r="1.25"/>
<circle cx="360.9" cy="148.1" r="1.25"/>
<circle cx="358.5" cy="176.9" r="1.25"/>
<circle cx="372.5" cy="160" r="1.25"/>
<circle cx="47.5" cy="187.1" r="1.25"/>
<circle cx="78.1" cy="204.8" r="1.25"/>
<circle cx="325.5" cy="209.3" r="1.25"/>
<circle cx="52" cy="223.8" r="1.25"/>
</g>
<g font-size="4.8">
<text x="354" y="7.5">PARTS LIST</text>
<text x="156.2" y="14.8">4</text>
<text x="321.7" y="13.9">ITEM</text>
<text x="362.3" y="13.9">PART NUMBER</text>
<text x="325.9" y="20.3">1</text>
<text x="346.2" y="19.9">X Axis Passive Block (Creality)</text>
<text x="178.3" y="28.8">1</text>
<text x="325.9" y="26.9">2</text>
<text x="363.2" y="26.9">GT2 Belt Idler</text>
<text x="122.4" y="35.6">5</text>
<text x="194.4" y="35.6">9</text>
<text x="325.9" y="33.5">3</text>
<text x="351.7" y="33.5">M5x25mm Slotted Screw</text>
<text x="325.9" y="39.9">4</text>
<text x="358" y="39.5">M5 Nylon Lock Nut</text>
<text x="325.9" y="46.2">5</text>
<text x="358.3" y="46.3">M5x20mm Washer</text>
<text x="103.8" y="52.1">2</text>
<text x="325.9" y="52.7">6</text>
<text x="370.3" y="52.6">M5 Nut</text>
<text x="325.9" y="59.1">7</text>
<text x="352.2" y="58.7">25x25mm Angle Bracket</text>
<text x="103.8" y="65.5">3</text>
<text x="325.9" y="65.5">8</text>
<text x="359.9" y="65.5">M4x16mm Screw</text>
<text x="325.9" y="71.9">9</text>
<text x="366.1" y="71.9">M4 Washer</text>
<text x="358.6" y="77.9">M4 Spring Washer</text>
<text x="324.6" y="78.3">10</text>
<text x="162.4" y="87">8</text>
<text x="324.6" y="84.7">11</text>
<text x="370.3" y="84.6">M4 Nut</text>
<text x="329.5" y="116.8">2</text>
<text x="46.4" y="126.5">7</text>
<text x="222.4" y="126.1">7</text>
<text x="359.5" y="127.8">1</text>
<text x="150.2" y="158.3">3</text>
<text x="392.6" y="161.8">5</text>
<text x="304.2" y="168.1">9</text>
<text x="12.8" y="179.2">8</text>
<text x="150.2" y="175.9">2</text>
<text x="12.6" y="191.2">9</text>
<text x="76.7" y="188.8">1</text>
<text x="150.2" y="195.7">4</text>
<text x="6.6" y="206.8">10</text>
<text x="165.4" y="205.6">5</text>
<text x="357.2" y="207.4">6</text>
<text x="12.6" y="220.3">9</text>
<text x="150.2" y="217.9">6</text>
<text x="349.6" y="220">11</text>
<text x="76.1" y="225.5">11</text>
<text x="11.3" y="233.2">10</text>
<text x="255.5" y="241.8">10</text>
<text x="283.7" y="273.2">7</text>
<text x="46.4" y="287.7">7</text>
</g>
</svg>
